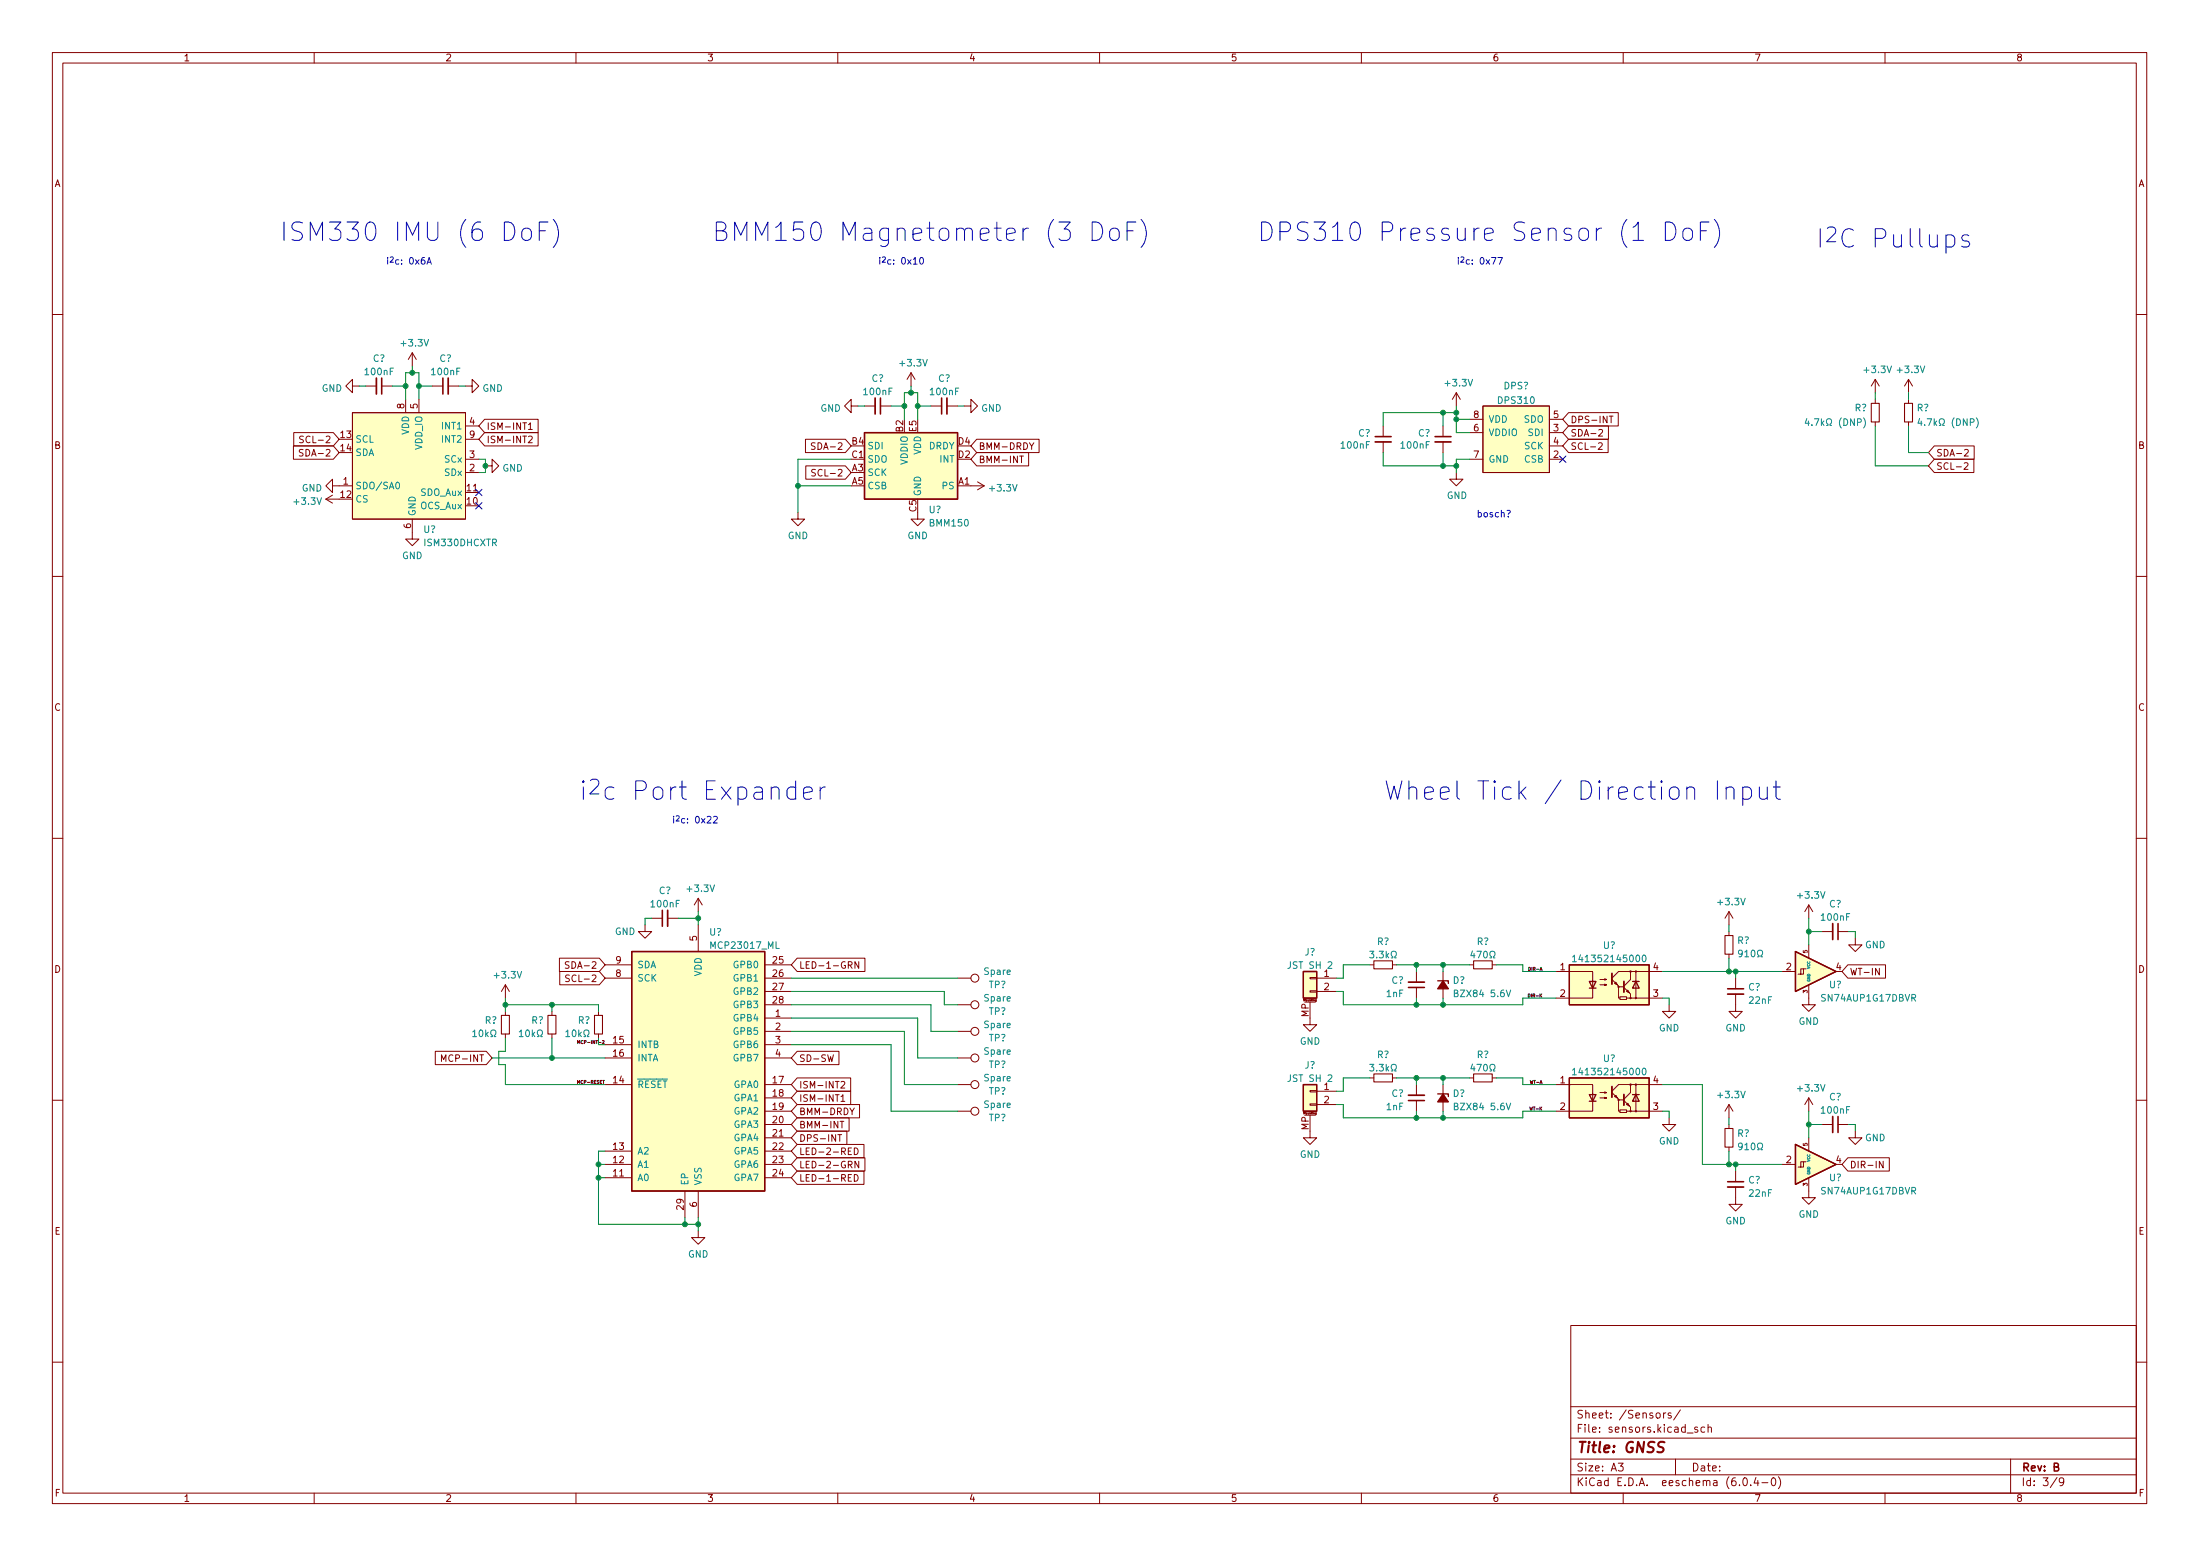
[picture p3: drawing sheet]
<svg xmlns="http://www.w3.org/2000/svg" width="420mm" height="297mm" viewBox="0 0 420 297" stroke-linecap="round" stroke-linejoin="round" font-family="sans-serif">
<g fill="none" stroke="#840000" stroke-width=".19">
<path d="M10 10h400v277h-400zM12 12h396v273h-396zM60 10v2M110 10v2M160 10v2M210 10v2M260 10v2M310 10v2M360 10v2M10 60h2M67.3 78.8h21.6v20.3h-21.6zM67.3 73.7v1.3l-1.3-1.3 1.3-1.3v1.3h1.3"/>
<path d="M69.8 73.7h2.1M72.9 73.7h2M77.5 76.2v2.6M78.7 67.3l-.7 1.3M78.7 67.3v2.6M78.7 67.3l.8 1.3M80 76.2v2.6M82.5 73.7h2.1M85.6 73.7h2M88.9 73.7h1.3v-1.3l1.2 1.3-1.2 1.3v-1.3M162.6 77.5v1.3l-1.3-1.3 1.3-1.3v1.3h1.2M165.1 77.5h2"/>
<path d="M168.1 77.5h2.1M174 71.2l-.8 1.2M174 71.2v2.5M174 71.2l.8 1.2M177.8 77.5h2M180.8 77.5h2.1M184.1 77.5h1.3v-1.3l1.3 1.3-1.3 1.3v-1.3M278.1 75l-.7 1.2M278.1 75v2.5M278.1 75l.8 1.2M283.2 77.5h12.7v12.7h-12.7zM299.6 78.8h9.5v2.5h-9.5l-1.2-1.3z"/>
<path d="M307.3 79.4h.8M307.7 79.4v1.3M358.1 72.4l-.7 1.3M358.1 72.4v2.6M358.1 76.2v.8M358.1 72.4l.8 1.3M364.5 72.4l-.8 1.3M364.5 72.4v2.6M364.5 76.2v.8M364.5 72.4l.8 1.3M408 60h2M56 85.1h7.7l1.1 1.3-1.1 1.3h-7.7z"/>
<path d="M56.1 82.6h7.6l1.1 1.3-1.1 1.2h-7.6zM57.9 85.9l-.5-.1-.2 .1v.4l.6 .2 .1 .3-.3 .3-.4-.1M57.9 83.3h-.4l-.2 .1v.3l.5 .3 .1 .3-.2 .2h-.5M62.2 95.3l1.3 .7M62.2 95.3h2.6M63.5 92.7v-1.2l-1.3 1.2 1.3 1.3v-1.3h3.8M63.5 94.5l-1.3 .8M78.7 99.1v3.8h1.3l-1.3 1.3-1.2-1.3h1.2M88.9 94h2.5M88.9 90.2h2.5M88.9 87.7h2.5M88.9 81.3h2.5"/>
<path d="M88.9 83.9h2.5M92.6 80h10.2v2.6h-10.2l-1.2-1.3zM92.6 82.6h10.2v2.5h-10.2l-1.2-1.2zM92.7 88.9h1.3v-1.2l1.2 1.2-1.2 1.3v-1.3M100.9 81.1l.4-.4v1.3M100.9 83.4l.5-.1 .3 .3-.8 .9h.8M100.9 82h.8M152.4 97.8v1.3h1.3l-1.3 1.3-1.3-1.3h1.3M153.8 83.9h7.6l1.2 1.2-1.2 1.3h-7.6zM153.9 88.9h7.5l1.2 1.3-1.2 1.3h-7.5zM155.7 84.6l-.5-.1-.2 .1v.4l.6 .2 .1 .4-.3 .2-.5-.1M155.7 89.7l-.5-.1-.1 .1v.4l.5 .2 .1 .3-.2 .3-.5-.1"/>
<path d="M175.3 97.8v1.3h1.2l-1.2 1.3-1.3-1.3h1.3M185.4 92.7h2.6M186.5 83.9h11.9v2.5h-11.9l-1.1-1.3zM186.5 86.4h9.9v2.5h-9.9l-1.1-1.2zM186.7 92l1.3 .7M188 92.7l-1.3 .8M194.7 87.1h.8M195.1 87.1v1.2M196.6 84.5l.4 .7 .4-.7M264.2 81.3v2M264.2 84.4v2M275.6 81.3v2"/>
<path d="M275.6 84.4v2M278.1 90.2v1.3h1.3l-1.3 1.2-1.2-1.2h1.2M280.7 87.7h2.5M280.7 82.6h2.5M280.7 80h2.5M295.9 87.7h2.5M295.9 82.6h2.5M295.9 85.1h2.5M295.9 80h2.5M299.6 81.3h7.6v2.6h-7.6l-1.2-1.3zM299.6 83.9h7.5v2.5h-7.5l-1.2-1.3zM305.3 84.6l.5-.1 .2 .4-.8 .9h.8"/>
<path d="M305.3 82.1l.5-.1 .3 .3-.8 1h.8M358.1 80.6v.7M364.5 80.6v.7M369.4 87.7h7.6v2.5h-7.6l-1.1-1.3zM369.4 85.1h7.6v2.6h-7.6l-1.1-1.3zM375.1 88.5l.5-.2 .3 .4-.8 .9h.8M375.2 85.9l.5-.1 .2 .4-.8 .9h.8M10 110h2M408 110h2M10 160h2M123.2 176.6v1.2h1.3l-1.3 1.3-1.3-1.3h1.3M124.5 175.3h2"/>
<path d="M127.5 175.3h2M133.3 171.5v2.5M133.3 176.6v5M133.3 171.5l-.7 1.3M133.3 171.5l.8 1.3M330.2 174l-.8 1.3M330.2 174v2.6M330.2 177.8v.8M330.2 174l.8 1.3M345.4 172.8l-.7 1.2M345.4 172.8v2.5M345.4 172.8l.8 1.2"/>
<path d="M348 177.8h2M351 177.8h2.1M354.3 179.1v1.3h1.3l-1.3 1.2-1.2-1.2h1.2M408 160h2M96.5 188v2.5M96.5 193.1v.7M96.5 188l-.7 1.3M96.5 188l.8 1.3M105.4 193.1v.7M106.8 182.9h7.7l1.1 1.3-1.1 1.3h-7.7zM106.9 185.5h7.6l1.1 1.2-1.1 1.3h-7.6zM108.7 183.6h-.5l-.2 .2 .1 .3 .5 .3v.3l-.2 .2-.4-.1"/>
<path d="M108.7 186.2l-.4-.1-.3 .3 .1 .3 .6 .2v.4l-.2 .1-.5-.1M114.3 193.1v.7M115.6 186.7h5M115.6 184.2h5M115.6 199.4h5M146 196.9h5.1M146 186.7h5.1M146 191.8h5.1M146 189.3h5.1M146 184.2h5.1M146 194.3h5.1M146 199.4h5.1"/>
<path d="M152.2 182.9h13v2.6h-13l-1.1-1.3zM162 184.2h.6l.1-.2v-.3l-.7-.1v1.3M162.3 184.2l.4 .7M164 183.6v1.3l-.7-1.3v1.3M182.9 196.9h2.5M182.9 186.7h2.5M182.9 191.8h2.5M249.2 191.3h2M250.2 189.1h1.3v.3h-1.3zM250.2 186.6h1.3v.3h-1.3zM250.2 191.3v4.3h1.3l-1.3 1.3-1.3-1.3h1.3M251.4 191.1h-.2v-.2l.2-.1v.3l-.2 .1"/>
<path d="M251.5 186.7h3.8M251.5 189.3h3.8M261.6 184.2h.8M265.9 184.2h.8M270.5 185.5v2M270.5 188.5v2M275.6 185.5v5M280.7 184.2h.7M285 184.2h.7M297.2 185.5h7v1.9M304.2 187.1v3.4h-7M305.6 188h1.2l-.3 .1v-.2l.3 .1"/>
<path d="M305.6 187h1.2l-.3 .1v-.2l.3 .1M307.8 187l1.3 1.3v2.2h.3M308.4 187.7l.2-.2 .3 .5zM309.1 188.4h1M309.4 190.3h1.2v.5h-1.2zM310.1 188.5l1.3 1.3v.7M310.6 189.3l.3-.3 .2 .5zM310.6 190.5h6.9M311.4 185.5v1.5l-1.3 1.3M312.4 185.5v5M317.5 185.5h-8.4l-1.3 1.2M318.8 191.8v1.3h1.2l-1.2 1.2-1.3-1.2h1.3"/>
<path d="M330.2 182.2v.7M331.5 189.8v3.3h1.2l-1.2 1.2-1.3-1.2h1.3M331.5 186.7v2.1M340.4 185.5h2.5M343.4 186h1v-1.1h-.5v1.1M344.4 184.9h.5M345.4 188v3.8h1.3l-1.3 1.3-1.2-1.3h1.2M345.4 180.4v2.5M352.9 184.2h7.2v2.5h-7.2l-1.1-1.2zM358.9 184.9v1.2l-.7-1.2v1.2M10 210h2M83.1 200.7h9.8l1.1 1.3-1.1 1.2h-9.8z"/>
<path d="M84.3 202.6v-1.2l.4 .9 .5-.9v1.2M115.6 207h5M115.6 202h5M115.6 219.7h5M146 207h5.1M146 212.1h5.1M146 202h5.1M146 219.7h5.1M146 209.6h5.1M146 214.7h5.1M146 217.2h5.1M152.2 210.9h12v2.5h-12l-1.1-1.3z"/>
<path d="M152.2 205.8h10.3v2.5h-10.3l-1.1-1.3zM152.2 213.4h10v2.5h-10l-1.1-1.2zM152.2 218.5h12.8v2.5h-12.8l-1.1-1.3zM152.2 208.3h10.3v2.6h-10.3l-1.1-1.3zM152.2 215.9h9.5v2.6h-9.5l-1.1-1.3zM152.2 200.7h8v2.5h-8l-1.1-1.2zM158.1 201.4l.3 1.2 .2-.9 .3 .9 .3-1.2M160 216.6h.7M160.4 216.6v1.3M160.4 214.1h.8M160.6 206.6l.5-.2 .2 .4-.7 .9h.7M160.6 209.3l.4-.3v1.3"/>
<path d="M160.6 210.3h.7M160.8 214.1v1.2M162 219.7h.4M162.3 211.5l.4 .7 .5-.7M162.6 219.1h-.6v1.3h.6M163.2 219.1a.64 .64 0 0 1 .7 .7 .64 .64 0 0 1-.7 .6zM182.9 207h2.5M182.9 212.1h2.5M182.9 202h2.5M249.2 212.9h2M250.2 210.7h1.3v.3h-1.3zM250.2 208.2h1.3v.2h-1.3z"/>
<path d="M250.2 212.9v4.3h1.3l-1.3 1.3-1.3-1.3h1.3M251.4 212.4v.3l-.2 .1M251.4 212.4l-.2 .1v.2h.2M251.5 208.3h3.8M251.5 210.9h3.8M261.6 205.8h.8M265.9 205.8h.8M270.5 207v2.1M270.5 210.1v2M275.6 207v5.1M280.7 205.8h.7M285 205.8h.7"/>
<path d="M297.2 207h7v2M304.2 208.7v3.4h-7M305.6 209.6h1.2l-.3 .1v-.2l.3 .1M305.6 208.6h1.2l-.3 .1v-.3l.3 .2M307.8 208.6l1.3 1.2v2.3h.3M308.6 209.1l.3 .5-.5-.3zM309.1 210h1M309.4 211.9h1.2v.5h-1.2zM310.1 210.1l1.3 1.3v.7M310.6 210.9l.3-.3 .2 .5zM310.6 212.1h6.9M311.4 207v1.6l-1.3 1.2"/>
<path d="M312.4 207v5.1M317.5 207h-8.4l-1.3 1.3M318.8 213.4v1.3h1.2l-1.2 1.2-1.3-1.2h1.3M330.2 210.9v2.5M330.2 214.7v.7M330.2 219v.7M330.2 210.9l-.8 1.2M330.2 210.9l.8 1.2M345.4 209.6v2.5M345.4 217.2v2.5M345.4 209.6l-.7 1.3M345.4 209.6l.8 1.3"/>
<path d="M348 214.7h2M351 214.7h2.1M354.3 215.9v1.3h1.3l-1.3 1.3-1.2-1.3h1.2M408 210h2M115.6 224.8h5M115.6 222.3h5M130.8 227.4v5M133.3 235v1.3h1.3l-1.3 1.2-1.2-1.2h1.2M133.3 227.4v5M146 224.8h5.1M146 222.3h5.1M152.2 223.6h12.8v2.5h-12.8l-1.1-1.3z"/>
<path d="M152.2 221h13v2.6h-13l-1.1-1.3zM162 222.3h.6l.1-.2v-.3l-.7-.1v1.3M162 224.8h.4M162.3 222.3l.4 .7M162.6 224.2h-.6v1.3h.6M163.2 224.2a.64 .64 0 0 1 .7 .7 .64 .64 0 0 1-.7 .6zM164 221.7v1.3l-.7-1.3v1.3M331.5 226.6v3.3h1.2l-1.2 1.3-1.3-1.3h1.3M331.5 223.6v2M340.4 222.3h2.5M343.4 222.8h1v-1h-.5v1M344.4 221.8h.5"/>
<path d="M345.4 224.8v3.8h1.3l-1.3 1.3-1.2-1.3h1.2M352.9 221h7.9v2.6h-7.9l-1.1-1.3zM359.6 221.7v1.3l-.7-1.3v1.3M300 253h108v32h-108zM10 260h2M300 278.5h108M300 274.5h108M300 268.5h108M309.1 279.3h.9l-.5 .6 .4 .1v.7l-.2 .1-.6-.1M317.7 269.7v1M318.1 269.7l-.2 .1-.2 .2M319.1 269.8l-.3-.1-.2 .2v.2l.5 .2v.3h-.5"/>
<path d="M320 278.5v3M320.9 269.1l-1.3 2M322.2 273.6h1.2M324.2 272.5l-.4-.1-.2 .2 .1 .2 .5 .2v.3h-.6M325.6 272.5l-.5-.1-.2 .3 .1 .6h.6M326.2 272.6l.2-.2 .4 .1v.9M326.2 271.9v1.5M384 278.5v6.5M408 260h2M60 285v2M110 285v2M160 285v2"/>
<path d="M210 285v2M260 285v2M300 281.5h108M310 285v2M333.1 282.2l.1-.1a.8 .8 0 0 1 .5 .8 .8 .8 0 0 1-.5 .7 1 1 0 0 1-.1-1.4zM334.4 283.5v.1M335.4 282l-.4 1.1h.9M335.7 282.6v1M336.5 283h1.1M338.5 282.2l.1-.1a.8 .8 0 0 1 .6 .8 .8 .8 0 0 1-.6 .7 1 1 0 0 1-.1-1.4zM339.6 281.9a1.72 1.72 0 0 1 0 2.3M360 285v2"/>
<path d="M392.9 282l-1.3 2M394.1 282.8l-.3 .2h-.2l-.3-.2 .1-.6 .4-.1 .3 .2a.99 .99 0 0 1-.4 1.3h-.3"/>
<circle cx="186.2" cy="191.8" r=".76"/>
<circle cx="186.2" cy="186.7" r=".76"/>
<circle cx="186.2" cy="196.9" r=".76"/>
<circle cx="309.1" cy="188.4" r=".13"/>
<circle cx="311.4" cy="190.5" r=".13"/>
<circle cx="311.4" cy="185.5" r=".13"/>
<circle cx="312.4" cy="190.5" r=".13"/>
<circle cx="312.4" cy="185.5" r=".13"/>
<circle cx="186.2" cy="202" r=".76"/>
<circle cx="186.2" cy="212.1" r=".76"/>
<circle cx="186.2" cy="207" r=".76"/>
<circle cx="309.1" cy="210" r=".13"/>
<circle cx="311.4" cy="207" r=".13"/>
<circle cx="311.4" cy="212.1" r=".13"/>
<circle cx="312.4" cy="207" r=".13"/>
<circle cx="312.4" cy="212.1" r=".13"/>
</g>
<path d="M317.9 275.3a.85 .85 0 0 0-1.1 .1 .45 .45 0 0 0 .2 .8l.6 .2a.51 .51 0 0 1 .1 .5 .51 .51 0 0 1-.4 .3l-.8-.1" fill="none" stroke="#840000" stroke-width=".4"/>
<g fill="none" stroke="#840000" stroke-width=".33">
<path d="M71.9 72.2v3M85.6 72.2v3M167.1 76v3M180.8 76v3M262.6 84.4h3.1M274.1 84.4h3M127.5 173.8v3M350 176.3v3.1M269 187.5h3M329.9 189.8h3.1M269 209.1h3M350 213.1v3.1"/>
<path d="M329.9 226.6h3.1"/>
</g>
<g fill="none" stroke="#840000" stroke-width=".3">
<path d="M72.9 72.2v3M84.6 72.2v3M168.1 76v3M179.8 76v3M262.6 83.3h3.1M274.1 83.3h3M126.5 173.8v3M351 176.3v3.1M269 188.5h3M329.9 188.8h3.1M269 210.1h3M351 213.1v3.1"/>
<path d="M329.9 225.6h3.1"/>
</g>
<g fill="#ffffc2" stroke="#ffffc2" stroke-width=".19">
<path d="M67.3 78.8h21.6v20.3h-21.6z"/>
<path d="M248.9 185.5h2.6v5h-2.6z"/>
<path d="M248.9 207h2.6v5.1h-2.6z"/>
<path d="M165.1 82.6h17.8v12.7h-17.8z"/>
<path d="M120.6 181.6h25.4v45.8h-25.4z"/>
<path d="M299.7 184.2h15.3v7.6h-15.3z"/>
<path d="M283.2 77.5h12.7v12.7h-12.7z"/>
<path d="M299.7 205.8h15.3v7.6h-15.3z"/>
<path d="M342.9 218.5l7.7 3.8-7.7 3.8z"/>
<path d="M342.9 181.6l7.7 3.9-7.7 3.8z"/>
</g>
<g fill="none" stroke="#008484" stroke-width=".19">
<path d="M345.1 79.9l-.3 .9h.8M355.9 79.8a1.46 1.46 0 0 1 0 1.9M366.6 79.9l-.3 .9h.8M377.4 79.8a1.46 1.46 0 0 1 0 1.9M75.7 92.2l.2-.1a.68 .68 0 0 1 .4 .6 .68 .68 0 0 1-.4 .6l-.3-.5zM345.4 80.4v.8M366.9 80.4v.8M90.3 197l.3-.4v1.3M90.3 197.9h.7M261.6 181.6h.8l-.4 .5 .3 .1v.5l-.2 .2-.5-.2M281.2 181.5l-.3 .9h.8M287.7 189l.4 1.3 .4-1.3"/>
<path d="M300.3 182.7l.4-.4v1.3M300.3 183.6h.8M313.8 182.4l.1-.1a.68 .68 0 0 1 .5 .7 .68 .68 0 0 1-.5 .6l-.3-.5zM332.7 181.9l-.2 .3-.4-.1-.1-.2 .1-.4 .4-.1 .2 .2v.8l-.2 .2-.4 .1M261.6 203.2h.8l-.4 .5 .3 .1v.5l-.2 .2-.5-.2M281.2 203.1l-.3 .9h.8M287.7 210.6l.4 1.3 .4-1.3M300.3 204.3l.4-.4v1.3M300.3 205.2h.8M313.8 204l.1-.1a.68 .68 0 0 1 .5 .7 .68 .68 0 0 1-.5 .6l-.3-.5zM332.7 218.8l-.2 .2-.4-.1-.1-.1 .1-.5 .4-.1 .2 .3v.7l-.2 .2-.4 .1"/>
</g>
<path d="M357.4 77h1.5v3.6h-1.5zM363.7 77h1.6v3.6h-1.6zM329.4 178.6h1.6v3.6h-1.6zM95.8 193.8h1.5v3.6h-1.5zM104.6 193.8h1.6v3.6h-1.6zM113.5 193.8h1.6v3.6h-1.6zM262.4 183.4h3.5v1.5h-3.5zM281.4 183.4h3.6v1.5h-3.6zM262.4 205h3.5v1.5h-3.5zM281.4 205h3.6v1.5h-3.6zM329.4 215.4h1.6v3.6h-1.6z" fill="none" stroke="#840000" stroke-width=".2"/>
<g fill="none" stroke="#840000" stroke-width=".25">
<path d="M165.1 82.6h17.8v12.7h-17.8zM120.6 181.6h25.4v45.8h-25.4zM248.9 185.5h2.6v5h-2.6zM274.6 187.2h2v.5M299.7 184.2h15.3v7.6h-15.3zM303.5 187.4h1.3l-.6 1.2zM303.5 188.6h1.3M311.8 187.4h1.3M312.4 187.4l.7 1.2h-1.3zM342.9 181.6l7.7 3.9-7.7 3.8zM248.9 207h2.6v5.1h-2.6zM274.6 208.8h2v.5"/>
<path d="M299.7 205.8h15.3v7.6h-15.3zM303.5 209h1.3l-.6 1.2zM303.5 210.2h1.3M311.8 209h1.3M312.4 209l.7 1.2h-1.3zM342.9 218.5l7.7 3.8-7.7 3.8z"/>
</g>
<path d="M307.8 185.8v2.1M310.1 187.4v2M307.8 207.4v2.1M310.1 209v2" fill="none" stroke="#840000" stroke-width=".36"/>
<g fill="#840000" stroke="#840000" stroke-width=".25">
<path d="M275.6 187.2l1 1.6h-2z"/>
<path d="M275.6 208.8l1 1.5h-2z"/>
</g>
<path d="M110.3 199.2v-.6l.2 .5 .2-.5v.6M111.4 198.7a.27 .27 0 0 0-.4 .2 .27 .27 0 0 0 .4 .3M291.9 189.7a.3 .3 0 0 1 .3 .3 .3 .3 0 0 1-.3 .3zM292 184.7a.3 .3 0 0 1 .3 .3 .3 .3 0 0 1-.3 .3zM110.3 206.9v-.6l.2 .4 .2-.4v.6M292.2 211.3l.1 .6 .1-.4 .1 .4 .2-.6" fill="none" stroke="#000" stroke-width=".19"/>
<g fill="none" stroke="#0000c2" stroke-width=".19">
<path d="M99.8 43.9a.95 .95 0 0 1 1-.4 .95 .95 0 0 1 .7 .7v1a.95 .95 0 0 1-.9 .7 .95 .95 0 0 1-.9-.7v-1zM103 44.1h1.2M104.7 42.4h-1.7v3.5M105.7 41.9a4 4 0 0 1 0 5.3M208.6 42.4h.8a1.91 1.91 0 0 1 .8 3l-.3 .3-.5 .2h-.8zM212.2 43.7a.95 .95 0 0 1 1.5 .5v1a.95 .95 0 0 1-.9 .7 .95 .95 0 0 1-.9-.7v-1zM215.3 44.1h1.1M216.9 42.4h-1.6v3.5M217.9 41.9a4 4 0 0 1 0 5.3M318.1 42.4h.8a1.91 1.91 0 0 1 .8 3l-.3 .3-.5 .2h-.8zM321.7 43.7a.95 .95 0 0 1 1.5 .5v1a.95 .95 0 0 1-.9 .7 .95 .95 0 0 1-.9-.7v-1zM324.7 44.1h1.2"/>
<path d="M326.4 42.4h-1.7v3.5M327.4 41.9a4 4 0 0 1 0 5.3M287.8 97.5l.4-.1 .2 .2-.3 .6M156.6 150.2v2.4M157.6 150.2a.89 .89 0 0 0-1 .7M328 149.1v3.5M329.7 150.6a.87 .87 0 0 1 1.5 .1v1.9M329.7 150.2v2.4M332.8 150.4l.4-.2h.6l.5 .4 .2 .3v1l-.3 .5-.4 .2h-.6l-.4-.2M332.8 150.2v3.5M336 150.2v1.9l.2 .3a.95 .95 0 0 0 1.3-.2M337.5 150.2v2.4"/>
<path d="M338.7 150.2h1.3M339.2 149.1v3l.1 .3 .7 .2"/>
</g>
<g fill="none" stroke="#008400" stroke-width=".19">
<path d="M68.6 73.7h1.2M74.9 73.7h2.6M77.5 76.2v-5h2.5v5M78.7 69.9v1.3M80 73.7h2.5M87.6 73.7h1.3M163.8 77.5h1.3M170.2 77.5h2.5M174 73.7v1.3M175.3 77.5h2.5M182.9 77.5h1.2M275.6 78.8v2.5"/>
<path d="M278.1 78.8h-13.9v2.5M278.1 77.5v5.1h2.6M358.1 75v1.2M364.5 75v1.2M91.4 87.7h1.3v2.5h-1.3M152.4 92.7h10.2M162.6 87.7h-10.2v10.1M172.7 80v-5h2.6v5M264.2 86.4v2.5h13.9M275.6 86.4v2.5M278.1 80h2.6M280.7 87.7h-2.6v2.5"/>
<path d="M358.1 81.3v7.6h10.2M364.5 81.3v5.1h3.8M124.5 175.3h-1.3v1.3M129.5 175.3h3.8M133.3 174v2.6M330.2 176.6v1.2M345.4 177.8h2.6M345.4 175.3v5.1M353.1 177.8h1.2v1.3M96.5 191.8h17.8v1.3M96.5 190.5v2.6M96.5 198.2v2.5h-1.3v2.5h1.3v3.8h19.1"/>
<path d="M105.4 191.8v1.3M105.4 198.2v3.8M114.3 198.2v1.2M151.1 194.3h24.2v7.7h7.6M151.1 191.8h26.7v5.1h5.1M151.1 189.3h29.2v2.5h2.6M151.1 196.9h21.6v10.1h10.2M151.1 199.4h19.1v12.7h12.7M151.1 186.7h31.8M255.3 189.3h1.2v2.5h34.3v-1.3h6.4M261.6 184.2h-5.1v2.5h-1.2M266.7 184.2h14"/>
<path d="M270.5 184.2v1.3M270.5 190.5v1.3M275.6 184.2v1.3M275.6 190.5v1.3M285.7 184.2h5.1v1.3h6.4M317.5 190.5h1.3v1.3M317.5 185.5h22.9M330.2 182.9v2.6M331.5 185.5v1.2M94 202h21.6M115.6 219.7h-1.3v14h19M255.3 210.9h1.2v2.5h34.3v-1.3h6.4"/>
<path d="M261.6 205.8h-5.1v2.5h-1.2M266.7 205.8h14M270.5 205.8v1.2M270.5 212.1v1.3M275.6 205.8v1.2M275.6 212.1v1.3M285.7 205.8h5.1v1.2h6.4M317.5 207h7.6v15.3h15.3M317.5 212.1h1.3v1.3M330.2 213.4v1.3M330.2 219.7v2.6M345.4 212.1v5.1"/>
<path d="M345.4 214.7h2.6M353.1 214.7h1.2v1.2M114.3 222.3h1.3M114.3 224.8h1.3M130.8 232.4v1.3M133.3 232.4v2.6M331.5 222.3v1.3"/>
</g>
<path d="M90.8 93.4l1.2 1.2M90.8 95.9l1.2 1.3M92 93.4l-1.2 1.2M92 95.9l-1.2 1.3M297.8 87.1l1.3 1.2M299.1 87.1l-1.3 1.2" fill="none" stroke="#000084" stroke-width=".19"/>
<g fill="#008400" stroke="#008400" stroke-width=".19">
<circle cx="270.5" cy="205.8" r=".46"/>
<circle cx="275.6" cy="191.8" r=".46"/>
<circle cx="275.6" cy="184.2" r=".46"/>
<circle cx="270.5" cy="191.8" r=".46"/>
<circle cx="270.5" cy="213.4" r=".46"/>
<circle cx="278.1" cy="88.9" r=".46"/>
<circle cx="330.2" cy="185.5" r=".46"/>
<circle cx="275.6" cy="88.9" r=".46"/>
<circle cx="270.5" cy="184.2" r=".46"/>
<circle cx="345.4" cy="177.8" r=".46"/>
<circle cx="330.2" cy="222.3" r=".46"/>
<circle cx="331.5" cy="222.3" r=".46"/>
<circle cx="331.5" cy="185.5" r=".46"/>
<circle cx="345.4" cy="214.7" r=".46"/>
<circle cx="275.6" cy="205.8" r=".46"/>
<circle cx="275.6" cy="213.4" r=".46"/>
<circle cx="275.6" cy="78.8" r=".46"/>
<circle cx="278.1" cy="80" r=".46"/>
<circle cx="278.1" cy="78.8" r=".46"/>
<circle cx="105.4" cy="191.8" r=".46"/>
<circle cx="96.5" cy="191.8" r=".46"/>
<circle cx="114.3" cy="224.8" r=".46"/>
<circle cx="105.4" cy="202" r=".46"/>
<circle cx="114.3" cy="222.3" r=".46"/>
<circle cx="175.3" cy="77.5" r=".46"/>
<circle cx="172.7" cy="77.5" r=".46"/>
<circle cx="152.4" cy="92.7" r=".46"/>
<circle cx="174" cy="75" r=".46"/>
<circle cx="133.3" cy="233.7" r=".46"/>
<circle cx="130.8" cy="233.7" r=".46"/>
<circle cx="133.3" cy="175.3" r=".46"/>
<circle cx="80" cy="73.7" r=".46"/>
<circle cx="78.7" cy="71.2" r=".46"/>
<circle cx="92.7" cy="88.9" r=".46"/>
<circle cx="77.5" cy="73.7" r=".46"/>
</g>
<g font-size="4.9" fill="#0000c2">
<text x="53.3" y="46.1">ISM330 IMU (6 DoF)</text>
<text x="135.9" y="46.1">BMM150 Magnetometer (3 DoF)</text>
<text x="240" y="46.1">DPS310 Pressure Sensor (1 DoF)</text>
<text x="346.7" y="47.3">I^{2}C Pullups</text>
<text x="110.5" y="152.7">i^{2}c Port Expander</text>
<text x="264.2" y="152.7">Wheel Tick / Direction Input</text>
</g>
<text font-size="2.8" fill="#840000" x="301" y="277.3">Title: GNSS</text>
<g font-size="2.1" fill="#840000">
<text x="301" y="273.5">File: sensors.kicad_sch</text>
<text x="301" y="270.8">Sheet: /Sensors/</text>
<text x="301" y="280.9">Size: A3</text>
<text x="323" y="280.9">Date:</text>
<text x="386" y="280.9">Rev: B</text>
<text x="301" y="283.7">KiCad E.D.A. eeschema (6.0.4-0)</text>
<text x="386" y="283.7">Id: 3/9</text>
</g>
<g font-size="1.8" fill="#840000">
<text x="35" y="11.7">1</text>
<text x="85" y="11.7">2</text>
<text x="135" y="11.7">3</text>
<text x="185" y="11.7">4</text>
<text x="235" y="11.7">5</text>
<text x="285" y="11.7">6</text>
<text x="335" y="11.7">7</text>
<text x="385" y="11.7">8</text>
<text x="10.3" y="35.7">A</text>
<text x="408.3" y="35.7">A</text>
<text x="77.2" y="78" transform="rotate(-90 77.2 78)">8</text>
<text x="79.8" y="78" transform="rotate(-90 79.8 78)">5</text>
<text x="65.1" y="83.6">13</text>
<text x="89.7" y="81.1">4</text>
<text x="89.7" y="83.6">9</text>
<text x="92.9" y="82">ISM-INT1</text>
<text x="172.5" y="82.4" transform="rotate(-90 172.5 82.4)">B2</text>
<text x="175" y="82.4" transform="rotate(-90 175 82.4)">E5</text>
<text x="281.4" y="82.3">6</text>
<text x="281.4" y="79.8">8</text>
<text x="296.7" y="82.3">3</text>
<text x="296.7" y="79.8">5</text>
<text x="299.9" y="80.8">DPS-INT</text>
<text x="299.9" y="83.3">SDA-2</text>
<text x="10.3" y="85.7">B</text>
<text x="58" y="87.1">SDA-2</text>
<text x="58.2" y="84.6">SCL-2</text>
<text x="65.1" y="86.1">14</text>
<text x="89.7" y="90">2</text>
<text x="89.7" y="87.4">3</text>
<text x="92.9" y="84.6">ISM-INT2</text>
<text x="155.8" y="85.9">SDA-2</text>
<text x="162.7" y="90">A3</text>
<text x="162.7" y="84.9">B4</text>
<text x="162.7" y="87.4">C1</text>
<text x="183" y="87.4">D2</text>
<text x="183" y="84.9">D4</text>
<text x="186.8" y="85.9">BMM-DRDY</text>
<text x="186.8" y="88.4">BMM-INT</text>
<text x="281.4" y="87.4">7</text>
<text x="296.7" y="87.4">2</text>
<text x="296.7" y="84.9">4</text>
<text x="299.9" y="85.9">SCL-2</text>
<text x="369.7" y="89.7">SCL-2</text>
<text x="369.7" y="87.1">SDA-2</text>
<text x="408.3" y="85.7">B</text>
<text x="65.1" y="95">12</text>
<text x="65.5" y="92.5">1</text>
<text x="89.2" y="93.8">11</text>
<text x="156" y="90.9">SCL-2</text>
<text x="162.7" y="92.5">A5</text>
<text x="183" y="92.5">A1</text>
<text x="78.5" y="100.9" transform="rotate(-90 78.5 100.9)">6</text>
<text x="89.2" y="96.3">10</text>
<text x="175" y="97.7" transform="rotate(-90 175 97.7)">C5</text>
<text x="10.3" y="135.7">C</text>
<text x="408.3" y="135.7">C</text>
<text x="133.1" y="179.6" transform="rotate(-90 133.1 179.6)">5</text>
<text x="10.3" y="185.7">D</text>
<text x="108.8" y="184.9">SDA-2</text>
<text x="117.6" y="183.9">9</text>
<text x="147.6" y="183.9">25</text>
<text x="152.6" y="184.9">LED-1-GRN</text>
<text x="298" y="185.2">1</text>
<text x="315.7" y="185.2">4</text>
<text x="341.1" y="185.2">2</text>
<text x="350.7" y="185.2">4</text>
<text x="408.3" y="185.7">D</text>
<text x="109" y="187.5">SCL-2</text>
<text x="117.6" y="186.5">8</text>
<text x="147.6" y="186.5">26</text>
<text x="147.6" y="189">27</text>
<text x="147.6" y="191.6">28</text>
<text x="252.9" y="186.5">1</text>
<text x="252.9" y="189">2</text>
<text x="298" y="190.3">2</text>
<text x="315.7" y="190.3">3</text>
<text x="353.2" y="186.2">WT-IN</text>
<text x="148.1" y="194.1">1</text>
<text x="148.1" y="196.6">2</text>
<text x="249.9" y="194.1" transform="rotate(-90 249.9 194.1)">MP</text>
<text x="85.2" y="202.7">MCP-INT</text>
<text x="117.1" y="199.2">15</text>
<text x="117.1" y="201.7">16</text>
<text x="148.1" y="199.2">3</text>
<text x="148.1" y="201.7">4</text>
<text x="152.6" y="202.7">SD-SW</text>
<text x="117.1" y="206.8">14</text>
<text x="147.6" y="206.8">17</text>
<text x="147.6" y="209.3">18</text>
<text x="152.6" y="207.8">ISM-INT2</text>
<text x="252.9" y="208.1">1</text>
<text x="298" y="206.8">1</text>
<text x="315.7" y="206.8">4</text>
<text x="147.6" y="211.9">19</text>
<text x="147.6" y="214.4">20</text>
<text x="152.6" y="212.9">BMM-DRDY</text>
<text x="152.6" y="215.4">BMM-INT</text>
<text x="152.6" y="210.3">ISM-INT1</text>
<text x="249.9" y="215.7" transform="rotate(-90 249.9 215.7)">MP</text>
<text x="252.9" y="210.6">2</text>
<text x="298" y="211.9">2</text>
<text x="315.7" y="211.9">3</text>
<text x="117.1" y="219.5">13</text>
<text x="147.6" y="217">21</text>
<text x="147.6" y="219.5">22</text>
<text x="152.6" y="220.5">LED-2-RED</text>
<text x="152.6" y="217.9">DPS-INT</text>
<text x="117.1" y="224.6">11</text>
<text x="117.1" y="222">12</text>
<text x="147.6" y="222">23</text>
<text x="147.6" y="224.6">24</text>
<text x="152.6" y="225.6">LED-1-RED</text>
<text x="152.6" y="223">LED-2-GRN</text>
<text x="341.1" y="222">2</text>
<text x="350.7" y="222">4</text>
<text x="353.2" y="223">DIR-IN</text>
<text x="130.6" y="230.9" transform="rotate(-90 130.6 230.9)">29</text>
<text x="133.1" y="230.4" transform="rotate(-90 133.1 230.4)">6</text>
<text x="10.4" y="235.7">E</text>
<text x="408.4" y="235.7">E</text>
<text x="10.4" y="285.7">F</text>
<text x="35" y="286.7">1</text>
<text x="85" y="286.7">2</text>
<text x="135" y="286.7">3</text>
<text x="185" y="286.7">4</text>
<text x="235" y="286.7">5</text>
<text x="285" y="286.7">6</text>
<text x="335" y="286.7">7</text>
<text x="385" y="286.7">8</text>
<text x="408.4" y="285.7">F</text>
</g>
<g font-size="1.8" fill="#0000c2">
<text x="73.7" y="50.5">i^{2}c: 0x6A</text>
<text x="167.6" y="50.5">i^{2}c: 0x10</text>
<text x="278.1" y="50.5">i^{2}c: 0x77</text>
<text x="281.9" y="98.7">bosch?</text>
<text x="128.3" y="157.2">i^{2}c: 0x22</text>
</g>
<g font-size="1.8" fill="#008484">
<text x="69.8" y="71.6">100nF</text>
<text x="71.2" y="69.1">C?</text>
<text x="76.8" y="66.1">+3.3V</text>
<text x="82.5" y="71.6">100nF</text>
<text x="83.9" y="69.1">C?</text>
<text x="172" y="69.9">+3.3V</text>
<text x="356.2" y="71.2">+3.3V</text>
<text x="362.5" y="71.2">+3.3V</text>
<text x="61.4" y="74.8">GND</text>
<text x="92.1" y="74.8">GND</text>
<text x="165.1" y="75.4">100nF</text>
<text x="166.5" y="72.9">C?</text>
<text x="177.8" y="75.4">100nF</text>
<text x="179.2" y="72.9">C?</text>
<text x="276.2" y="73.7">+3.3V</text>
<text x="286.3" y="77.1">DPS310</text>
<text x="287.2" y="74.3">DPS?</text>
<text x="78.1" y="83" transform="rotate(-90 78.1 83)">VDD</text>
<text x="84.6" y="82">INT1</text>
<text x="156.7" y="78.6">GND</text>
<text x="187.4" y="78.6">GND</text>
<text x="259.4" y="83.3">C?</text>
<text x="270.8" y="83.3">C?</text>
<text x="284.2" y="83.2">VDDIO</text>
<text x="284.2" y="80.7">VDD</text>
<text x="291.1" y="80.7">SDO</text>
<text x="291.9" y="83.2">SDI</text>
<text x="346.1" y="81.3">þÿ 4 . 7 k ©</text>
<text x="354.2" y="78.5">R?</text>
<text x="366.1" y="78.5">R?</text>
<text x="367.7" y="81.3">þÿ 4 . 7 k ©</text>
<text x="67.8" y="84.5">SCL</text>
<text x="67.8" y="87">SDA</text>
<text x="80.6" y="85.9" transform="rotate(-90 80.6 85.9)">VDD_IO</text>
<text x="84.6" y="84.5">INT2</text>
<text x="85" y="88.3">SCx</text>
<text x="165.6" y="85.8">SDI</text>
<text x="165.6" y="88.3">SDO</text>
<text x="173.4" y="88.7" transform="rotate(-90 173.4 88.7)">VDDIO</text>
<text x="175.9" y="86.8" transform="rotate(-90 175.9 86.8)">VDD</text>
<text x="177.4" y="85.8">DRDY</text>
<text x="179.5" y="88.3">INT</text>
<text x="256.3" y="85.6">100nF</text>
<text x="267.7" y="85.6">100nF</text>
<text x="284.2" y="88.3">GND</text>
<text x="291.2" y="88.3">CSB</text>
<text x="291.2" y="85.8">SCK</text>
<text x="57.6" y="93.8">GND</text>
<text x="67.8" y="93.4">SDO/SA0</text>
<text x="67.8" y="95.9">CS</text>
<text x="80.2" y="94.7">SDO_Aux</text>
<text x="85" y="90.8">SDx</text>
<text x="95.9" y="90">GND</text>
<text x="165.6" y="90.8">SCK</text>
<text x="165.6" y="93.4">CSB</text>
<text x="175.9" y="94.8" transform="rotate(-90 175.9 94.8)">GND</text>
<text x="180" y="93.4">PS</text>
<text x="189.2" y="93.8">+3.3V</text>
<text x="276.3" y="95.2">GND</text>
<text x="56.3" y="96.4">+3.3V</text>
<text x="79.4" y="98.6" transform="rotate(-90 79.4 98.6)">GND</text>
<text x="80.2" y="97.2">OCS_Aux</text>
<text x="80.9" y="101.7">U?</text>
<text x="177.4" y="98">U?</text>
<text x="177.7" y="100.5">BMM150</text>
<text x="76.8" y="106.7">GND</text>
<text x="81.2" y="104.2">ISM330DHCXTR</text>
<text x="150.4" y="102.9">GND</text>
<text x="173.3" y="102.9">GND</text>
<text x="124.5" y="173.2">100nF</text>
<text x="125.8" y="170.7">C?</text>
<text x="131.4" y="170.3">+3.3V</text>
<text x="328.2" y="172.8">+3.3V</text>
<text x="343.5" y="171.5">+3.3V</text>
<text x="349.3" y="173.2">C?</text>
<text x="117.4" y="178.5">GND</text>
<text x="135.5" y="178.6">U?</text>
<text x="348" y="175.7">100nF</text>
<text x="121.7" y="184.8">SDA</text>
<text x="136" y="181.1">MCP23017_ML</text>
<text x="140.2" y="184.8">GPB0</text>
<text x="246.4" y="184.9">JST SH 2</text>
<text x="249.2" y="182.4">J?</text>
<text x="262.4" y="182.9">þÿ 3 . 3 k ©</text>
<text x="263" y="180.4">R?</text>
<text x="281.7" y="182.9">þÿ 4 7 0 ©</text>
<text x="282" y="180.4">R?</text>
<text x="301.4" y="183.7">141352145000</text>
<text x="306.2" y="181.1">U?</text>
<text x="331.8" y="180.2">R?</text>
<text x="332.8" y="182.7">þÿ 9 1 0 ©</text>
<text x="356.2" y="181">GND</text>
<text x="94.6" y="186.8">+3.3V</text>
<text x="121.7" y="187.4">SCK</text>
<text x="134" y="186.4" transform="rotate(-90 134 186.4)">VDD</text>
<text x="140.2" y="187.4">GPB1</text>
<text x="140.2" y="189.9">GPB2</text>
<text x="188" y="186.1">Spare</text>
<text x="188" y="191.2">Spare</text>
<text x="188.8" y="188.6">TP?</text>
<text x="264.8" y="190.3">1nF</text>
<text x="265.7" y="187.8">C?</text>
<text x="277.4" y="187.8">D?</text>
<text x="278.2" y="190.3">BZX84 5.6V</text>
<text x="333.9" y="189.1">C?</text>
<text x="334.1" y="191.6">22nF</text>
<text x="348.1" y="191.2">SN74AUP1G17DBVR</text>
<text x="349.3" y="188.6">U?</text>
<text x="91" y="198">þÿ 1 0 k © þÿ 1 0 k © þÿ 1 0 k ©</text>
<text x="92.6" y="195.4">R?</text>
<text x="101.5" y="195.4">R?</text>
<text x="110.4" y="195.4">R?</text>
<text x="140.2" y="195">GPB4</text>
<text x="140.2" y="197.5">GPB5</text>
<text x="140.2" y="192.4">GPB3</text>
<text x="188" y="196.3">Spare</text>
<text x="188.8" y="193.7">TP?</text>
<text x="316.8" y="196.9">GND</text>
<text x="329.5" y="196.9">GND</text>
<text x="343.5" y="195.6">GND</text>
<text x="121.7" y="200.1">INTB</text>
<text x="121.7" y="202.6">INTA</text>
<text x="140.2" y="200.1">GPB6</text>
<text x="140.2" y="202.6">GPB7</text>
<text x="188" y="201.3">Spare</text>
<text x="188.8" y="198.8">TP?</text>
<text x="188.8" y="203.9">TP?</text>
<text x="248.2" y="199.4">GND</text>
<text x="249.2" y="204">J?</text>
<text x="263" y="202">R?</text>
<text x="282" y="202">R?</text>
<text x="306.2" y="202.7">U?</text>
<text x="121.7" y="207.7">~{RESET}</text>
<text x="140.2" y="207.7">GPA0</text>
<text x="188" y="206.4">Spare</text>
<text x="188.8" y="209">TP?</text>
<text x="246.4" y="206.5">JST SH 2</text>
<text x="262.4" y="204.5">þÿ 3 . 3 k ©</text>
<text x="265.7" y="209.4">C?</text>
<text x="277.4" y="209.4">D?</text>
<text x="281.7" y="204.5">þÿ 4 7 0 ©</text>
<text x="301.4" y="205.2">141352145000</text>
<text x="328.2" y="209.6">+3.3V</text>
<text x="343.5" y="208.4">+3.3V</text>
<text x="140.2" y="210.2">GPA1</text>
<text x="140.2" y="212.8">GPA2</text>
<text x="140.2" y="215.3">GPA3</text>
<text x="188" y="211.5">Spare</text>
<text x="188.8" y="214">TP?</text>
<text x="264.8" y="211.9">1nF</text>
<text x="278.2" y="211.9">BZX84 5.6V</text>
<text x="348" y="212.6">100nF</text>
<text x="349.3" y="210">C?</text>
<text x="121.7" y="220.4">A2</text>
<text x="140.2" y="217.8">GPA4</text>
<text x="140.2" y="220.4">GPA5</text>
<text x="248.2" y="221">GND</text>
<text x="316.8" y="218.5">GND</text>
<text x="331.8" y="217">R?</text>
<text x="332.8" y="219.5">þÿ 9 1 0 ©</text>
<text x="356.2" y="217.8">GND</text>
<text x="121.7" y="225.5">A0</text>
<text x="121.7" y="222.9">A1</text>
<text x="131.4" y="226.4" transform="rotate(-90 131.4 226.4)">EP</text>
<text x="134" y="226.4" transform="rotate(-90 134 226.4)">VSS</text>
<text x="140.2" y="222.9">GPA6</text>
<text x="140.2" y="225.5">GPA7</text>
<text x="333.9" y="225.9">C?</text>
<text x="349.3" y="225.5">U?</text>
<text x="329.5" y="233.7">GND</text>
<text x="334.1" y="228.4">22nF</text>
<text x="343.5" y="232.4">GND</text>
<text x="348.1" y="228">SN74AUP1G17DBVR</text>
<text x="131.4" y="240.1">GND</text>
</g>
<g font-size="1.1" fill="#840000">
<text x="345.2" y="181.9" transform="rotate(-90 345.2 181.9)">5</text>
<text x="345.2" y="189.6" transform="rotate(-90 345.2 189.6)">3</text>
<text x="345.2" y="218.8" transform="rotate(-90 345.2 218.8)">5</text>
<text x="345.2" y="226.4" transform="rotate(-90 345.2 226.4)">3</text>
</g>
<g font-size=".8">
<text x="292.3" y="185.3">DIR-A</text>
<text x="292.3" y="190.4">DIR-K</text>
<text x="110.6" y="206.9">MCP-RESET</text>
<text x="292.5" y="206.9">WT-A</text>
<text x="292.5" y="212">WT-K</text>
</g>
<text font-size=".8" fill="#008400" x="111.3" y="199.3">MCP-INT-2</text>
<g font-size=".7" fill="#008484">
<text x="345.7" y="184.9" transform="rotate(-90 345.7 184.9)">VCC</text>
<text x="345.7" y="187.5" transform="rotate(-90 345.7 187.5)">GND</text>
<text x="345.7" y="221.7" transform="rotate(-90 345.7 221.7)">VCC</text>
<text x="345.7" y="224.3" transform="rotate(-90 345.7 224.3)">GND</text>
</g>
<g font-size=".5" fill="#840000">
<text x="249" y="191.1">Mounting</text>
<text x="249" y="212.7">Mounting</text>
</g>
</svg>
